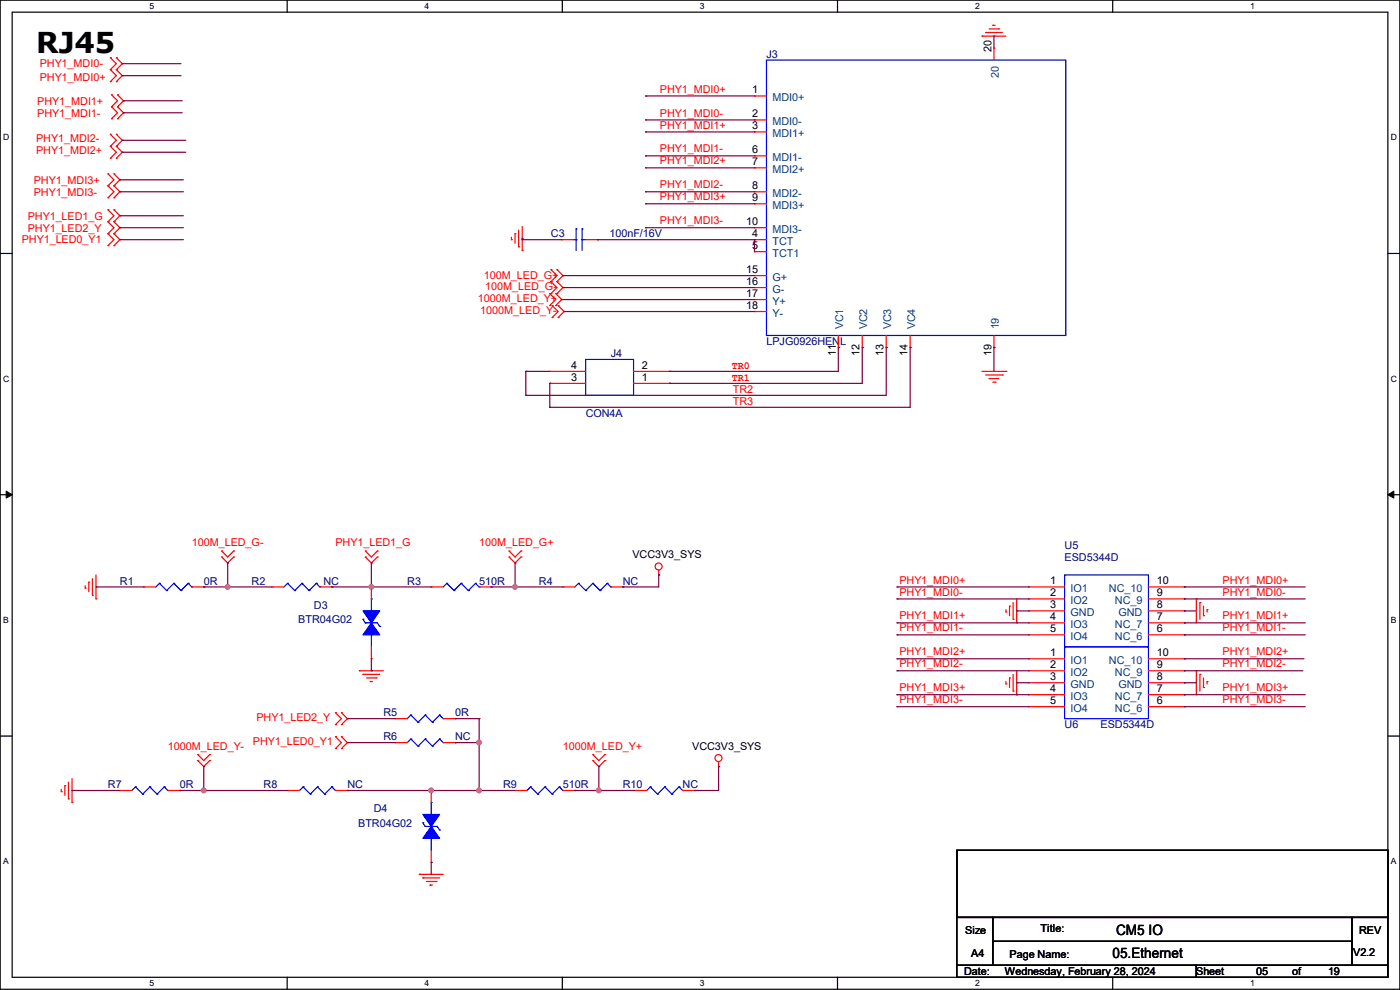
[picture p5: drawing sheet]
<svg xmlns="http://www.w3.org/2000/svg" width="297mm" height="210mm" viewBox="0 0 297 210" stroke-linecap="round" stroke-linejoin="round" font-family="sans-serif">
<g fill="none" stroke="#000" stroke-width=".25">
<path d="M0 0h297v209.8h-297zM2.6 2.6h291.8v204.7h-291.8zM60.9 0v2.6M119.3 0v2.6M177.7 0v2.6M236.1 0v2.6M0 53.8h2.6M294.4 53.8h2.6M0 104.9h2.6M294.4 104.9h2.6M0 156.1h2.6M294.4 156.1h2.6"/>
<path d="M203 180.4h91.4v14.2h-91.4zM203 194.6h7.6v10.2h-7.6zM210.6 194.6h76.2v5.1h-76.2zM210.6 199.7h76.2v5.1h-76.2zM286.8 194.6h7.6v10.2h-7.6zM60.9 207.3v2.5M119.3 207.3v2.5M177.7 207.3v2.5M203 204.8h50.8v2.5h-50.8zM236.1 207.3v2.5M253.8 204.8h40.6v2.5h-40.6z"/>
</g>
<path d="M1.3 104.2l1.3 .7-1.3 .8zM294.4 104.9l1.3-.7v1.5z" fill="#000"/>
<path d="M1.3 104.2l1.3 .7-1.3 .8zM294.4 104.9l1.3-.7v1.5z" fill="none" stroke="#000" stroke-width=".21"/>
<g fill="none" stroke="#f00" stroke-width=".25">
<path d="M23.4 12.2h.1M23.4 14.8h.1M23.4 17.3h.1M23.4 12.2l1.3 1.3-1.3 1.3M23.4 14.8l1.3 1.2-1.3 1.3M24.7 14.8h.1M24.7 12.2h.1M24.7 17.3h.1M24.7 12.2l1.3 1.3-1.3 1.3M24.7 14.8l1.3 1.2-1.3 1.3M208.3 7.7h.1M208.3 7.7h5.1"/>
<path d="M209.1 6.9h.1M209.1 6.9h3.5M209.8 6.1h2.1M210.6 5.4h.1M210.6 5.4h.5M211.9 6.1h.1M22.9 39.4h.1M22.9 36.9h.1M22.9 36.9l1.3 1.2-1.3 1.3M22.9 39.4l1.3 1.3-1.3 1.3M23.4 28.5h.1M23.4 31h.1"/>
<path d="M23.4 33.6h.1M23.4 28.5l1.3 1.3-1.3 1.2M23.4 31l1.3 1.3-1.3 1.3M23.7 22.6h.1M23.7 20.1h.1M23.7 25.2h.1M23.7 20.1l1.2 1.3-1.2 1.2M23.7 22.6l1.2 1.3-1.2 1.3M24.2 36.9h.1M24.2 39.4h.1M24.2 36.9l1.2 1.2-1.2 1.3M24.2 39.4l1.2 1.3-1.2 1.3"/>
<path d="M24.7 31h.1M24.7 28.5h.1M24.7 33.6h.1M24.7 28.5l1.3 1.3-1.3 1.2M24.7 31l1.3 1.3-1.3 1.3M24.9 20.1h.1M24.9 22.6h.1M24.9 25.2h.1M24.9 20.1l1.3 1.3-1.3 1.2M24.9 22.6l1.3 1.3-1.3 1.3M22.9 42h.1M22.9 47h.1"/>
<path d="M22.9 44.5h.1M22.9 49.6h.1M22.9 52.1h.1M22.9 44.5l1.3 1.3-1.3 1.2M22.9 47l1.3 1.3-1.3 1.3M22.9 49.6l1.3 1.2-1.3 1.3M24.2 42h.1M24.2 44.5h.1M24.2 47h.1M24.2 49.6h.1M24.2 52.1h.1M24.2 44.5l1.2 1.3-1.2 1.2"/>
<path d="M24.2 47l1.2 1.3-1.2 1.3M24.2 49.6l1.2 1.2-1.2 1.3M108.5 50.8h.1M108.5 50.3v.5M109.3 49.6h.1M109.3 49.6v2M110 52.4h.1M110 48.8v3.6M110.8 53.1h.1M110.8 48v5.1M116.9 59.7h.1M116.9 57.2h.1"/>
<path d="M116.9 57.2l1.3 1.3-1.3 1.2M116.9 59.7l1.3 1.3-1.3 1.3M118.2 57.2h.1M118.2 59.7h.1M118.2 57.2l1.2 1.3-1.2 1.2M118.2 59.7l1.2 1.3-1.2 1.3M116.6 64.8h.1M116.6 62.3h.1M116.6 62.3l1.3 1.2-1.3 1.3M116.9 62.3h.1M117.1 67.4h.1M117.1 64.8h.1"/>
<path d="M117.1 64.8l1.3 1.3-1.3 1.3M117.9 62.3h.1M117.9 64.8h.1M117.9 62.3l1.3 1.2-1.3 1.3M118.2 62.3h.1M118.4 64.8h.1M118.4 67.4h.1M118.4 64.8l1.3 1.3-1.3 1.3M208.3 78.8h5.1M209.1 79.5h3.5M212.6 79.5h.1M213.4 78.8h.1"/>
<path d="M209.8 80.3h.1M209.8 80.3h2.1M210.6 81.1h.5M211.1 81.1h.1M47 118.2h.1M47 116.9h.1M47 118.2l1.3 1.2 1.3-1.2M47 116.9l1.3 1.3 1.3-1.3M49.6 118.2h.1M49.6 116.9h.1M77.5 118.2h.1M77.5 116.9h.1"/>
<path d="M77.5 118.2l1.3 1.2 1.3-1.2M77.5 116.9l1.3 1.3 1.3-1.3M80.1 118.2h.1M80.1 116.9h.1M108 118.2h.1M108 116.9h.1M108 118.2l1.3 1.2 1.2-1.2M108 116.9l1.3 1.3 1.2-1.3M110.5 118.2h.1M110.5 116.9h.1M18.1 124.8h.1M18.1 124.2v.6"/>
<path d="M18.8 123.5h.1M18.8 123.5v2M19.6 126.3h.1M19.6 122.7v3.6M20.4 127h.1M20.4 122v5M30.5 124.5h.1M30.5 124.5h2.6M40.7 124.5h2.5M43.2 124.5h.1M91.5 124.5h.1M91.5 124.5h2.5"/>
<path d="M101.6 124.5h2.6M104.2 124.5h.1M139.7 122h.1M139.7 120.9v1.1M213.4 129.8h.1M213.4 129.3v.5M214.2 128.6h.1M214.2 128.6v2M214.9 131.4h.1M214.9 127.8v3.6M215.7 132.1h.1M215.7 127v5.1"/>
<path d="M253.8 127h.1M253.8 127v5.1M254.6 127.8h.1M254.6 127.8v3.6M255.3 130.6h.1M255.3 128.6v2M256.1 129.3h.1M256.1 129.3v.5M71.2 153.7h.1M71.2 151.2h.1M71.2 158.8h.1M71.2 156.3h.1"/>
<path d="M71.2 151.2l1.2 1.2-1.2 1.3M71.2 156.3l1.2 1.2-1.2 1.3M72.4 151.2h.1M72.4 153.7h.1M72.4 156.3h.1M72.4 158.8h.1M72.4 151.2l1.3 1.2-1.3 1.3M72.4 156.3l1.3 1.2-1.3 1.3M76.2 142.3h.1M76.2 142.3h5.1M77 143h.1M77 143h3.6"/>
<path d="M77.8 143.8h2M78.5 144.6h.1M78.5 144.6h.5M79.8 143.8h.1M83.9 157.5h.1M83.9 157.5h2.5M94 157.5h2.6M96.6 157.5h.1M213.4 145.1h.1M213.4 144.6v.5M214.2 143.8h.1M214.2 143.8v2"/>
<path d="M214.9 146.6h.1M214.9 143v3.6M215.7 147.4h.1M215.7 142.3v5.1M253.8 142.3h.1M253.8 142.3v5.1M254.6 143h.1M254.6 143v3.6M255.3 145.8h.1M255.3 143.8v2M256.1 144.6h.1M256.1 144.6v.5"/>
<path d="M13 167.9h.1M13 167.4v.5M13.8 166.7h.1M13.8 166.7v2M14.5 169.5h.1M14.5 165.9v3.6M15.3 170.2h.1M15.3 165.1v5.1M42 161.3h.1M42 160.1h.1M42 161.3l1.2 1.3 1.3-1.3M42 160.1l1.2 1.2 1.3-1.2"/>
<path d="M44.5 161.3h.1M44.5 160.1h.1M61 167.7h.1M61 167.7h2.5M71.2 167.7h2.5M73.7 167.7h.1M125.8 161.3h.1M125.8 160.1h.1M125.8 161.3l1.2 1.3 1.3-1.3M125.8 160.1l1.2 1.2 1.3-1.2M128.3 161.3h.1M128.3 160.1h.1"/>
<path d="M152.4 162.6h.1M152.4 161.6v1M88.9 185.5h.1M88.9 185.5h5.1M89.7 186.2h.1M89.7 186.2h3.6M90.5 187h2M91.2 187.7h.1M91.2 187.7h.5M92.5 187h.1"/>
<circle cx="139.7" cy="120.2" r=".74"/>
<circle cx="152.4" cy="160.8" r=".74"/>
</g>
<g fill="none" stroke="#00f" stroke-width=".25">
<path d="M33.8 123.7h.1M33.8 123.7l-.7 .8M33.8 123.7l1.5 1.6M35.3 125.3h.1M36.9 123.7h.1M36.9 123.7l-1.6 1.6M36.9 123.7l1.5 1.6M38.4 125.3h.1M39.9 123.7h.1M39.9 123.7l-1.5 1.6M39.9 123.7l.8 .8M40.7 124.5h.1"/>
<path d="M94.8 123.7h.1M94.8 123.7l-.8 .8M94.8 123.7l1.5 1.6M96.3 125.3h.1M97.8 123.7h.1M97.8 123.7l-1.5 1.6M97.8 123.7l1.6 1.6M99.4 125.3h.1M100.9 123.7h.1M100.9 123.7l-1.5 1.6M100.9 123.7l.7 .8M101.6 124.5h.1"/>
<path d="M87.2 156.8h.1M87.2 156.8l-.8 .7M87.2 156.8l1.5 1.5M88.7 158.3h.1M90.2 156.8h.1M90.2 156.8l-1.5 1.5M90.2 156.8l1.5 1.5M91.7 158.3h.1M93.3 156.8h.1M93.3 156.8l-1.6 1.5M93.3 156.8l.7 .7M94 157.5h.1"/>
<path d="M64.3 166.9h.1M64.3 166.9l-.8 .8M64.3 166.9l1.5 1.5M65.8 168.4h.1M67.4 166.9h.1M67.4 166.9l-1.6 1.5M67.4 166.9l1.5 1.5M68.9 168.4h.1M70.4 166.9h.1M70.4 166.9l-1.5 1.5M70.4 166.9l.8 .8M71.2 167.7h.1"/>
<path d="M89.7 174.5h.1M89.7 174.5l.5 .8M90.2 175.3h.1M90.2 175.3h2.6l.5 .8M91.5 177.8h.1M91.5 170.2h.1M91.5 170.2v2.6M91.5 177.8v2.6M93.3 176.1h.1"/>
</g>
<path d="M91.5 175.3l1.8 2.5h-3.6z" fill-rule="evenodd" fill="#00f"/>
<path d="M91.5 175.3l1.8 2.5h-3.6z" fill="none" stroke="#00f" stroke-width=".25"/>
<path d="M89.7 172.8h3.6l-1.8 2.5z" fill-rule="evenodd" fill="#00f"/>
<g fill="none" stroke="#00f" stroke-width=".25">
<path d="M121.7 50.8h.5M122.2 50.8h.1M122.2 48.6h.1M122.2 48.6v4.5M123.5 48.6h.1M123.5 50.8h.1M123.5 50.8h.7M123.5 48.6v4.5M124.2 76.2h10.2v7.7h-10.2zM61 123.7h.1M61 123.7l-.8 .8M61 123.7l1.5 1.6"/>
<path d="M62.5 125.3h.1M64.1 123.7h.1M64.1 123.7l-1.6 1.6M64.1 123.7l1.5 1.6M65.6 125.3h.1M67.1 123.7h.1M67.1 123.7l-1.5 1.6M67.1 123.7l.8 .8M67.9 124.5h.1M77 131.4h.1M77 131.4l.5 .7M77.5 132.1h.1"/>
<path d="M77.5 132.1h2.6l.5 .8M78.8 134.7h.1M78.8 127h.1M78.8 127v2.6M78.8 134.7v2.5M80.6 132.9h.1M122.7 123.7h.1M122.7 123.7l-.7 .8M122.7 123.7l1.5 1.6M124.2 125.3h.1M125.8 123.7h.1M125.8 123.7l-1.6 1.6"/>
<path d="M125.8 123.7l1.5 1.6M127.3 125.3h.1M128.8 123.7h.1M128.8 123.7l-1.5 1.6M128.8 123.7l.8 .8M129.6 124.5h.1M89.7 172.8h3.6l-1.8 2.5zM112.6 166.9h.1M112.6 166.9l-.8 .8M112.6 166.9l1.5 1.5M114.1 168.4h.1M115.6 166.9h.1"/>
<path d="M115.6 166.9l-1.5 1.5M115.6 166.9l1.5 1.5M117.1 168.4h.1M118.7 166.9h.1M118.7 166.9l-1.6 1.5M118.7 166.9l.7 .8M119.4 167.7h.1"/>
</g>
<g fill="none" stroke="#f00" stroke-width=".25">
<path d="M119.2 50.8h.1M119.2 50.8h2.5M124.2 50.8h2.6M126.8 50.8h.1M116.6 78.8h.1M116.6 78.8h7.6M134.4 78.8h7.6M142 78.8h.1M116.6 81.3h.1M116.6 81.3h7.6M134.4 81.3h7.6M142 81.3h.1"/>
<path d="M57.7 124.5h.1M57.7 124.5h2.5M67.9 124.5h2.5M70.4 124.5h.1M119.4 124.5h.1M119.4 124.5h2.6M129.6 124.5h2.5M132.1 124.5h.1M91.5 167.7h.1M91.5 167.7v2.5M109.3 167.7h.1M109.3 167.7h2.5"/>
<path d="M119.4 167.7h2.6M122 167.7h.1M91.5 182.9h.1M91.5 180.4v2.5"/>
</g>
<path d="M78.8 132.1l1.8 2.6h-3.6z" fill-rule="evenodd" fill="#00f"/>
<path d="M78.8 132.1l1.8 2.6h-3.6z" fill="none" stroke="#00f" stroke-width=".25"/>
<path d="M77 129.6h3.6l-1.8 2.5z" fill-rule="evenodd" fill="#00f"/>
<g fill="none" stroke="#00f" stroke-width=".25">
<path d="M162.6 12.7h63.5v58.5h-63.5zM77 129.6h3.6l-1.8 2.5zM225.8 122h17.8v15.2h-17.8zM225.8 137.2h17.8v15.2h-17.8zM87.2 151.7h.1M87.2 151.7l-.8 .7M87.2 151.7l1.5 1.5M88.7 153.2h.1M90.2 151.7h.1M90.2 151.7l-1.5 1.5M90.2 151.7l1.5 1.5M91.7 153.2h.1"/>
<path d="M93.3 151.7h.1M93.3 151.7l-1.6 1.5M93.3 151.7l.7 .7M94 152.4h.1M28.7 166.9h.1M28.7 166.9l-.7 .8M28.7 166.9l1.6 1.5M30.3 168.4h.1M31.8 166.9h.1M31.8 166.9l-1.5 1.5M31.8 166.9l1.5 1.5M33.3 168.4h.1"/>
<path d="M34.8 166.9h.1M34.8 166.9l-1.5 1.5M34.8 166.9l.8 .8M35.6 167.7h.1M138 166.9h.1M138 166.9l-.8 .8M138 166.9l1.5 1.5M139.5 168.4h.1M141 166.9h.1M141 166.9l-1.5 1.5M141 166.9l1.5 1.5M142.5 168.4h.1"/>
<path d="M144.1 166.9h.1M144.1 166.9l-1.6 1.5M144.1 166.9l.7 .8M144.8 167.7h.1"/>
</g>
<g fill="none" stroke="#f00" stroke-width=".25">
<path d="M210.9 10.2h.1M210.9 10.2v2.5M160.1 35.6h.1M160.1 25.4h.1M160.1 28h.1M160.1 33.1h.1M160.1 20.4h.1M160.1 35.6h2.5M160.1 25.4h2.5M160.1 28h2.5M160.1 33.1h2.5M160.1 20.4h2.5"/>
<path d="M160.1 50.8h.1M160.1 48.3h.1M160.1 43.2h.1M160.1 40.7h.1M160.1 58.5h.1M160.1 53.4h.1M160.1 50.8h2.5M160.1 48.3h2.5M160.1 43.2h2.5M160.1 40.7h2.5M160.1 58.5h2.5M160.1 53.4h2.5"/>
<path d="M160.1 61h.1M160.1 66.1h.1M160.1 63.5h.1M160.1 61h2.5M160.1 66.1h2.5M160.1 63.5h2.5M177.8 73.7h.1M177.8 71.2v2.5M182.9 73.7h.1M182.9 71.2v2.5M188 73.7h.1M188 71.2v2.5"/>
<path d="M193.1 73.7h.1M193.1 71.2v2.5M210.9 73.7h.1M210.9 71.2v2.5M78.8 139.7h.1M78.8 124.5h.1M78.8 124.5v2.5M78.8 137.2v2.5M218.2 124.5h.1M218.2 127h.1M218.2 132.1h.1M218.2 134.7h.1"/>
<path d="M218.2 129.6h.1M218.2 139.7h.1M218.2 124.5h7.6M218.2 127h7.6M218.2 132.1h7.6M218.2 134.7h7.6M218.2 129.6h7.6M218.2 139.7h7.6M243.6 124.5h7.6M243.6 127h7.6M243.6 132.1h7.6M243.6 134.7h7.6"/>
<path d="M243.6 129.6h7.6M243.6 139.7h7.6M251.2 124.5h.1M251.2 127h.1M251.2 132.1h.1M251.2 134.7h.1M251.2 129.6h.1M251.2 139.7h.1M83.9 152.4h.1M83.9 152.4h2.5M94 152.4h2.6M96.6 152.4h.1"/>
<path d="M218.2 142.3h.1M218.2 147.4h.1M218.2 149.9h.1M218.2 144.8h.1M218.2 142.3h7.6M218.2 147.4h7.6M218.2 149.9h7.6M218.2 144.8h7.6M243.6 142.3h7.6M243.6 147.4h7.6M243.6 149.9h7.6M243.6 144.8h7.6"/>
<path d="M251.2 142.3h.1M251.2 147.4h.1M251.2 149.9h.1M251.2 144.8h.1M25.4 167.7h.1M25.4 167.7h2.6M35.6 167.7h2.5M38.1 167.7h.1M134.7 167.7h.1M134.7 167.7h2.5M144.8 167.7h2.6M147.4 167.7h.1"/>
</g>
<g fill="none" stroke="#800040" stroke-width=".25">
<path d="M26 13.5h.1M26 16h.1M26 13.5h12.4M26 16h12.4M210.9 7.7h.1M210.9 7.7v2.5M25.4 38.1h.1M25.4 38.1h13.5M26 29.8h.1M26 32.3h.1M26 29.8h13.4M26 32.3h13.4"/>
<path d="M26.2 21.4h.1M26.2 23.9h.1M26.2 21.4h12.5M26.2 23.9h12.5M136.9 20.4h.1M136.9 25.4h.1M136.9 28h.1M136.9 33.1h.1M136.9 35.6h.1M136.9 20.4h23.2M136.9 25.4h23.2M136.9 28h23.2"/>
<path d="M136.9 33.1h23.2M136.9 35.6h23.2M25.4 40.7h.1M25.4 45.8h.1M25.4 48.3h.1M25.4 50.8h.1M25.4 40.7h13.5M25.4 48.3h13.5M25.4 50.8h13.5M25.4 45.8h13.5M110.8 50.6h.1M110.8 50.8h.1"/>
<path d="M110.8 50.6v.2M110.8 50.8h8.4M119.4 58.5h.1M119.4 58.5h40.7M126.8 50.8h.1M126.8 50.8h33.3M136.9 40.7h.1M136.9 43.2h.1M136.9 48.3h.1M136.9 40.7h23.2M136.9 43.2h23.2M136.9 48.3h23.2"/>
<path d="M160.1 50.8h.1M160.1 50.8v2.6M111.5 78.8h.1M111.5 78.8h5.1M111.5 78.8v5.1M119.2 63.5h.1M119.2 63.5h40.9M119.4 61h.1M119.4 61h40.7M119.7 66.1h.1M119.7 66.1h40.4M142 78.8h.1"/>
<path d="M177.8 73.7h.1M177.8 73.7v5.1h-35.8M182.9 73.7h.1M182.9 73.7v7.6h-40.9M188 73.7h.1M188 73.7v10.2h-76.5M193.1 73.7h.1M193.1 73.7v12.7h-76.5M210.9 73.7h.1M210.9 73.7v5.1M111.5 83.9h.1M116.6 81.3h.1"/>
<path d="M116.6 86.4h.1M116.6 81.3v5.1M142 81.3h.1M48.3 119.4h.1M48.3 119.4v5.1"/>
</g>
<circle cx="48.3" cy="124.5" r=".49" fill="#f0f"/>
<circle cx="48.3" cy="124.5" r=".49" fill="none" stroke="#f0f" stroke-width=".25"/>
<path d="M78.8 119.4h.1M78.8 119.4v5.1h-8.4M109.3 119.4h.1M109.3 119.4v5.1M20.4 124.5h.1M20.4 124.5h10.1M43.2 124.5h.1M43.2 124.5h14.5M48.3 124.5h.1M70.4 124.5h.1M139.7 122h.1M139.7 122v2.5" fill="none" stroke="#800040" stroke-width=".25"/>
<circle cx="78.8" cy="124.5" r=".49" fill="#f0f"/>
<circle cx="78.8" cy="124.5" r=".49" fill="none" stroke="#f0f" stroke-width=".25"/>
<path d="M78.8 124.5h.1M78.8 124.5h12.7M104.2 124.5h.1M104.2 124.5h15.2M109.3 124.5h.1" fill="none" stroke="#800040" stroke-width=".25"/>
<circle cx="109.2" cy="124.5" r=".49" fill="#f0f"/>
<circle cx="109.2" cy="124.5" r=".49" fill="none" stroke="#f0f" stroke-width=".25"/>
<g fill="none" stroke="#800040" stroke-width=".25">
<path d="M132.1 124.5h.1M132.1 124.5h7.6M190.3 124.5h.1M190.3 127h.1M190.3 132.1h.1M190.3 134.7h.1M190.3 139.7h.1M190.3 124.5h27.9M190.3 127h27.9M190.3 132.1h27.9M190.3 134.7h27.9M190.3 139.7h27.9"/>
<path d="M215.7 129.6h.1M215.7 129.6h2.5M251.2 124.5h.1M251.2 127h.1M251.2 129.6h.1M251.2 132.1h.1M251.2 134.7h.1M251.2 139.7h.1M251.2 124.5h25.7M251.2 127h25.7M251.2 129.6h2.6M251.2 132.1h25.7"/>
<path d="M251.2 134.7h25.7M251.2 139.7h25.4M73.7 152.4h.1M73.7 157.5h.1M73.7 152.4h10.2M73.7 157.5h10.2M96.6 152.4h.1M96.6 157.5h.1M96.6 152.4h5M101.6 152.4h.1M101.6 152.4v5.1h-5M190.3 142.3h.1"/>
<path d="M190.3 147.4h.1M190.3 149.9h.1M190.3 142.3h27.9M190.3 147.4h27.9M190.3 149.9h27.9M215.7 144.8h.1M215.7 144.8h2.5M251.2 142.3h.1M251.2 144.8h.1M251.2 147.4h.1M251.2 149.9h.1M251.2 142.3h25.2"/>
<path d="M251.2 144.8h2.6M251.2 147.4h25.7M251.2 149.9h25.7M15.3 167.7h.1M15.3 167.7h10.1M38.1 167.7h.1M43.2 162.6h.1M43.2 162.6v5.1h-5.1M127 162.6h.1M127 162.6v5.1M152.4 162.6h.1M152.4 162.6v5.1"/>
</g>
<circle cx="43.2" cy="167.7" r=".49" fill="#f0f"/>
<circle cx="43.2" cy="167.7" r=".49" fill="none" stroke="#f0f" stroke-width=".25"/>
<path d="M43.2 167.7h.1M43.2 167.7h17.8M73.7 167.7h.1M73.7 167.7h17.8" fill="none" stroke="#800040" stroke-width=".25"/>
<circle cx="91.5" cy="167.7" r=".49" fill="#f0f"/>
<circle cx="91.5" cy="167.7" r=".49" fill="none" stroke="#f0f" stroke-width=".25"/>
<path d="M91.5 167.7h.1M91.5 167.7h10.1M122 167.7h.1M122 167.7h5" fill="none" stroke="#800040" stroke-width=".25"/>
<circle cx="127" cy="167.7" r=".49" fill="#f0f"/>
<circle cx="127" cy="167.7" r=".49" fill="none" stroke="#f0f" stroke-width=".25"/>
<path d="M78.8 139.7v2.6M78.8 142.3h.1M101.6 157.5h.1M101.6 157.5v10.2M127 167.7h.1M127 167.7h7.7M147.4 167.7h.1M147.4 167.7h5M91.5 182.9h.1M91.5 182.9v2.6" fill="none" stroke="#800040" stroke-width=".25"/>
<circle cx="101.6" cy="167.7" r=".49" fill="#f0f"/>
<circle cx="101.6" cy="167.7" r=".49" fill="none" stroke="#f0f" stroke-width=".25"/>
<circle cx="101.6" cy="157.5" r=".49" fill="#f0f"/>
<circle cx="101.6" cy="157.5" r=".49" fill="none" stroke="#f0f" stroke-width=".25"/>
<path d="M101.6 167.7h.1M101.6 167.7h7.7" fill="none" stroke="#800040" stroke-width=".25"/>
<circle cx="48.3" cy="124.5" r=".49" fill="#f0f"/>
<circle cx="48.3" cy="124.5" r=".49" fill="none" stroke="#f0f" stroke-width=".25"/>
<circle cx="78.8" cy="124.5" r=".49" fill="#f0f"/>
<circle cx="78.8" cy="124.5" r=".49" fill="none" stroke="#f0f" stroke-width=".25"/>
<circle cx="109.2" cy="124.5" r=".49" fill="#f0f"/>
<circle cx="109.2" cy="124.5" r=".49" fill="none" stroke="#f0f" stroke-width=".25"/>
<circle cx="43.2" cy="167.7" r=".49" fill="#f0f"/>
<circle cx="43.2" cy="167.7" r=".49" fill="none" stroke="#f0f" stroke-width=".25"/>
<circle cx="91.5" cy="167.7" r=".49" fill="#f0f"/>
<circle cx="91.5" cy="167.7" r=".49" fill="none" stroke="#f0f" stroke-width=".25"/>
<circle cx="127" cy="167.7" r=".49" fill="#f0f"/>
<circle cx="127" cy="167.7" r=".49" fill="none" stroke="#f0f" stroke-width=".25"/>
<circle cx="101.6" cy="167.7" r=".49" fill="#f0f"/>
<circle cx="101.6" cy="167.7" r=".49" fill="none" stroke="#f0f" stroke-width=".25"/>
<circle cx="101.6" cy="157.5" r=".49" fill="#f0f"/>
<circle cx="101.6" cy="157.5" r=".49" fill="none" stroke="#f0f" stroke-width=".25"/>
<text font-size="6.1" x="7.7" y="11.2">RJ45</text>
<g font-size="3">
<text x="236" y="203.2">05.Ethernet</text>
<text x="236.8" y="198.4">CM5 IIIO</text>
<text x="236.8" y="198.4">CM5 O</text>
</g>
<g font-size="2.3">
<text x="210.3" y="11" transform="rotate(-90 210.3 11)">20</text>
<text x="159.6" y="19.8">1</text>
<text x="159.6" y="24.9">2</text>
<text x="159.6" y="27.4">3</text>
<text x="159.6" y="35.1">7</text>
<text x="159.6" y="32.5">6</text>
<text x="159.6" y="40.1">8</text>
<text x="158.3" y="47.8">10</text>
<text x="159.6" y="42.7">9</text>
<text x="159.6" y="50.3">4</text>
<text x="159.6" y="52.8">5</text>
<text x="158.3" y="57.9">15</text>
<text x="158.3" y="60.5">16</text>
<text x="158.3" y="65.5">18</text>
<text x="158.3" y="63">17</text>
<text x="177.3" y="75.5" transform="rotate(-90 177.3 75.5)">11</text>
<text x="182.4" y="75.5" transform="rotate(-90 182.4 75.5)">12</text>
<text x="187.5" y="75.5" transform="rotate(-90 187.5 75.5)">13</text>
<text x="192.5" y="75.5" transform="rotate(-90 192.5 75.5)">14</text>
<text x="210.3" y="75.5" transform="rotate(-90 210.3 75.5)">19</text>
<text x="121.2" y="80.8">3</text>
<text x="121.2" y="78.2">4</text>
<text x="136.2" y="80.8">1</text>
<text x="136.2" y="78.2">2</text>
<text x="134.2" y="118.4">VCC3V3_SYS</text>
<text x="222.8" y="124">1</text>
<text x="245.4" y="124">10</text>
<text x="222.8" y="126.5">2</text>
<text x="222.8" y="131.6">4</text>
<text x="222.8" y="129">3</text>
<text x="245.4" y="126.5">9</text>
<text x="245.4" y="131.6">7</text>
<text x="245.4" y="129">8</text>
<text x="222.8" y="134.1">5</text>
<text x="245.4" y="134.1">6</text>
<text x="222.8" y="139.2">1</text>
<text x="222.8" y="141.7">2</text>
<text x="245.4" y="139.2">10</text>
<text x="245.4" y="141.7">9</text>
<text x="222.8" y="146.8">4</text>
<text x="222.8" y="149.4">5</text>
<text x="222.8" y="144.3">3</text>
<text x="245.4" y="146.8">7</text>
<text x="245.4" y="149.4">6</text>
<text x="245.4" y="144.3">8</text>
<text x="146.9" y="159.1">VCC3V3_SYS</text>
<text x="220.8" y="197.7">Title:</text>
<text x="204.8" y="198.2">Size</text>
<text x="206" y="203">A4</text>
<text x="214.2" y="203.3">Page Name:</text>
<text x="287.1" y="202.8">V2.2</text>
<text x="288.3" y="198.2">REV</text>
<text x="204.5" y="206.8">Date:</text>
<text x="213.1" y="206.8">Wednesday, February 28, 2024</text>
<text x="253.8" y="206.8">Sheet</text>
<text x="266.5" y="206.8">05</text>
<text x="274.1" y="206.8">of</text>
<text x="281.7" y="206.8">19</text>
</g>
<g font-size="2.3" fill="#f00">
<text x="8.4" y="14.3">PHY1_MDI0-</text>
<text x="8.4" y="17.1">PHY1_MDI0+</text>
<text x="7.9" y="22.2">PHY1_MDI1+</text>
<text x="140" y="19.6">PHY1_MDI0+</text>
<text x="7.9" y="24.7">PHY1_MDI1-</text>
<text x="140" y="24.7">PHY1_MDI0-</text>
<text x="140" y="27.3">PHY1_MDI1+</text>
<text x="7.7" y="30.1">PHY1_MDI2-</text>
<text x="7.7" y="32.6">PHY1_MDI2+</text>
<text x="140" y="32.3">PHY1_MDI1-</text>
<text x="140" y="34.9">PHY1_MDI2+</text>
<text x="7.2" y="38.9">PHY1_MDI3+</text>
<text x="7.2" y="41.5">PHY1_MDI3-</text>
<text x="140" y="40">PHY1_MDI2-</text>
<text x="5.9" y="46.6">PHY1_LED1_G</text>
<text x="140" y="42.5">PHY1_MDI3+</text>
<text x="140" y="47.6">PHY1_MDI3-</text>
<text x="4.6" y="51.6">PHY1_LED0_Y1</text>
<text x="5.9" y="49.1">PHY1_LED2_Y</text>
<text x="102.7" y="59.3">100M_LED_G+</text>
<text x="101.4" y="64.1">1000M_LED_Y+</text>
<text x="102.9" y="61.6">100M_LED_G-</text>
<text x="101.9" y="66.6">1000M_LED_Y-</text>
<text x="155.2" y="78.3">TR0</text>
<text x="155.2" y="80.8">TR1</text>
<text x="155.5" y="83.4">TR2</text>
<text x="155.5" y="85.9">TR3</text>
<text x="40.7" y="115.9">100M_LED_G-</text>
<text x="71.2" y="115.9">PHY1_LED1_G</text>
<text x="101.6" y="115.9">100M_LED_G+</text>
<text x="190.8" y="123.8">PHY1_MDI0+</text>
<text x="259.4" y="123.8">PHY1_MDI0+</text>
<text x="190.8" y="126.3">PHY1_MDI0-</text>
<text x="190.8" y="131.4">PHY1_MDI1+</text>
<text x="259.4" y="126.3">PHY1_MDI0-</text>
<text x="259.4" y="131.4">PHY1_MDI1+</text>
<text x="190.8" y="133.9">PHY1_MDI1-</text>
<text x="259.4" y="133.9">PHY1_MDI1-</text>
<text x="190.8" y="139">PHY1_MDI2+</text>
<text x="190.8" y="141.6">PHY1_MDI2-</text>
<text x="259.4" y="139">PHY1_MDI2+</text>
<text x="259.4" y="141.6">PHY1_MDI2-</text>
<text x="190.8" y="146.6">PHY1_MDI3+</text>
<text x="190.8" y="149.2">PHY1_MDI3-</text>
<text x="259.4" y="146.6">PHY1_MDI3+</text>
<text x="259.4" y="149.2">PHY1_MDI3-</text>
<text x="54.4" y="153">PHY1_LED2_Y</text>
<text x="35.6" y="159.1">1000M_LED_Y-</text>
<text x="53.6" y="158.1">PHY1_LED0_Y1</text>
<text x="119.4" y="159.1">1000M_LED_Y+</text>
</g>
<g font-size="2.3" fill="#000080">
<text x="162.6" y="12.3">J3</text>
<text x="116.9" y="50.4">C3</text>
<text x="129.3" y="50.4">100nF/16V</text>
<text x="129.6" y="75.8">J4</text>
<text x="162.6" y="73.2">LPJG0926HEN</text>
<text x="178.2" y="73.2">L</text>
<text x="124.2" y="88.5">CON4A</text>
<text x="225.8" y="116.4">U5</text>
<text x="225.8" y="119">ESD5344D</text>
<text x="25.4" y="124">R1</text>
<text x="43.2" y="124">0R</text>
<text x="53.4" y="124">R2</text>
<text x="68.6" y="124">NC</text>
<text x="86.4" y="124">R3</text>
<text x="101.6" y="124">510R</text>
<text x="114.3" y="124">R4</text>
<text x="132.1" y="124">NC</text>
<text x="66.6" y="129.1">D3</text>
<text x="63.3" y="132.2">BTR04G02</text>
<text x="81.3" y="152">R5</text>
<text x="96.6" y="152">0R</text>
<text x="225.8" y="154.5">U6</text>
<text x="233.5" y="154.5">ESD5344D</text>
<text x="81.3" y="157.1">R6</text>
<text x="96.6" y="157.1">NC</text>
<text x="22.9" y="167.2">R7</text>
<text x="38.1" y="167.2">0R</text>
<text x="55.9" y="167.2">R8</text>
<text x="73.7" y="167.2">NC</text>
<text x="106.7" y="167.2">R9</text>
<text x="119.4" y="167.2">510R</text>
<text x="132.1" y="167.2">R10</text>
<text x="144.8" y="167.2">NC</text>
<text x="79.3" y="172.3">D4</text>
<text x="76" y="175.3">BTR04G02</text>
</g>
<g font-size="2.3" fill="#004080">
<text x="211.9" y="16.6" transform="rotate(-90 211.9 16.6)">20</text>
<text x="163.9" y="21.4">MDI0+</text>
<text x="163.9" y="26.5">MDI0-</text>
<text x="163.9" y="29">MDI1+</text>
<text x="163.9" y="34.1">MDI1-</text>
<text x="163.9" y="36.7">MDI2+</text>
<text x="163.9" y="41.7">MDI2-</text>
<text x="163.9" y="44.3">MDI3+</text>
<text x="163.9" y="51.9">TCT</text>
<text x="163.9" y="49.4">MDI3-</text>
<text x="163.9" y="59.5">G+</text>
<text x="163.9" y="54.4">TCT1</text>
<text x="163.9" y="62.1">G-</text>
<text x="163.9" y="64.6">Y+</text>
<text x="163.9" y="67.1">Y-</text>
<text x="178.9" y="69.9" transform="rotate(-90 178.9 69.9)">VC1</text>
<text x="184" y="69.9" transform="rotate(-90 184 69.9)">VC2</text>
<text x="189.1" y="69.9" transform="rotate(-90 189.1 69.9)">VC3</text>
<text x="194.1" y="69.9" transform="rotate(-90 194.1 69.9)">VC4</text>
<text x="211.9" y="69.9" transform="rotate(-90 211.9 69.9)">19</text>
<text x="227.1" y="125.6">IO1</text>
<text x="235.2" y="125.6">NC_10</text>
<text x="227.1" y="128.1">IO2</text>
<text x="227.1" y="130.6">GND</text>
<text x="236.5" y="128.1">NC_9</text>
<text x="237.3" y="130.6">GND</text>
<text x="227.1" y="133.2">IO3</text>
<text x="227.1" y="135.7">IO4</text>
<text x="236.5" y="133.2">NC_7</text>
<text x="236.5" y="135.7">NC_6</text>
<text x="227.1" y="140.8">IO1</text>
<text x="227.1" y="143.3">IO2</text>
<text x="235.2" y="140.8">NC_10</text>
<text x="236.5" y="143.3">NC_9</text>
<text x="227.1" y="148.4">IO3</text>
<text x="227.1" y="145.9">GND</text>
<text x="236.5" y="148.4">NC_7</text>
<text x="237.3" y="145.9">GND</text>
<text x="227.1" y="151">IO4</text>
<text x="236.5" y="151">NC_6</text>
</g>
<g font-size="1.8">
<text x="31.7" y="1.9">5</text>
<text x="90.1" y="1.9">4</text>
<text x="148.5" y="1.9">3</text>
<text x="206.8" y="1.9">2</text>
<text x="265.2" y="1.9">1</text>
<text x=".7" y="29.8">D</text>
<text x="295.1" y="29.8">D</text>
<text x=".7" y="80.9">C</text>
<text x="295.1" y="80.9">C</text>
<text x=".7" y="132.1">B</text>
<text x="295.1" y="132.1">B</text>
<text x=".7" y="183.3">A</text>
<text x="295.1" y="183.3">A</text>
<text x="31.7" y="209.2">5</text>
<text x="90.1" y="209.2">4</text>
<text x="148.5" y="209.2">3</text>
<text x="206.8" y="209.2">2</text>
<text x="265.2" y="209.2">1</text>
</g>
</svg>
